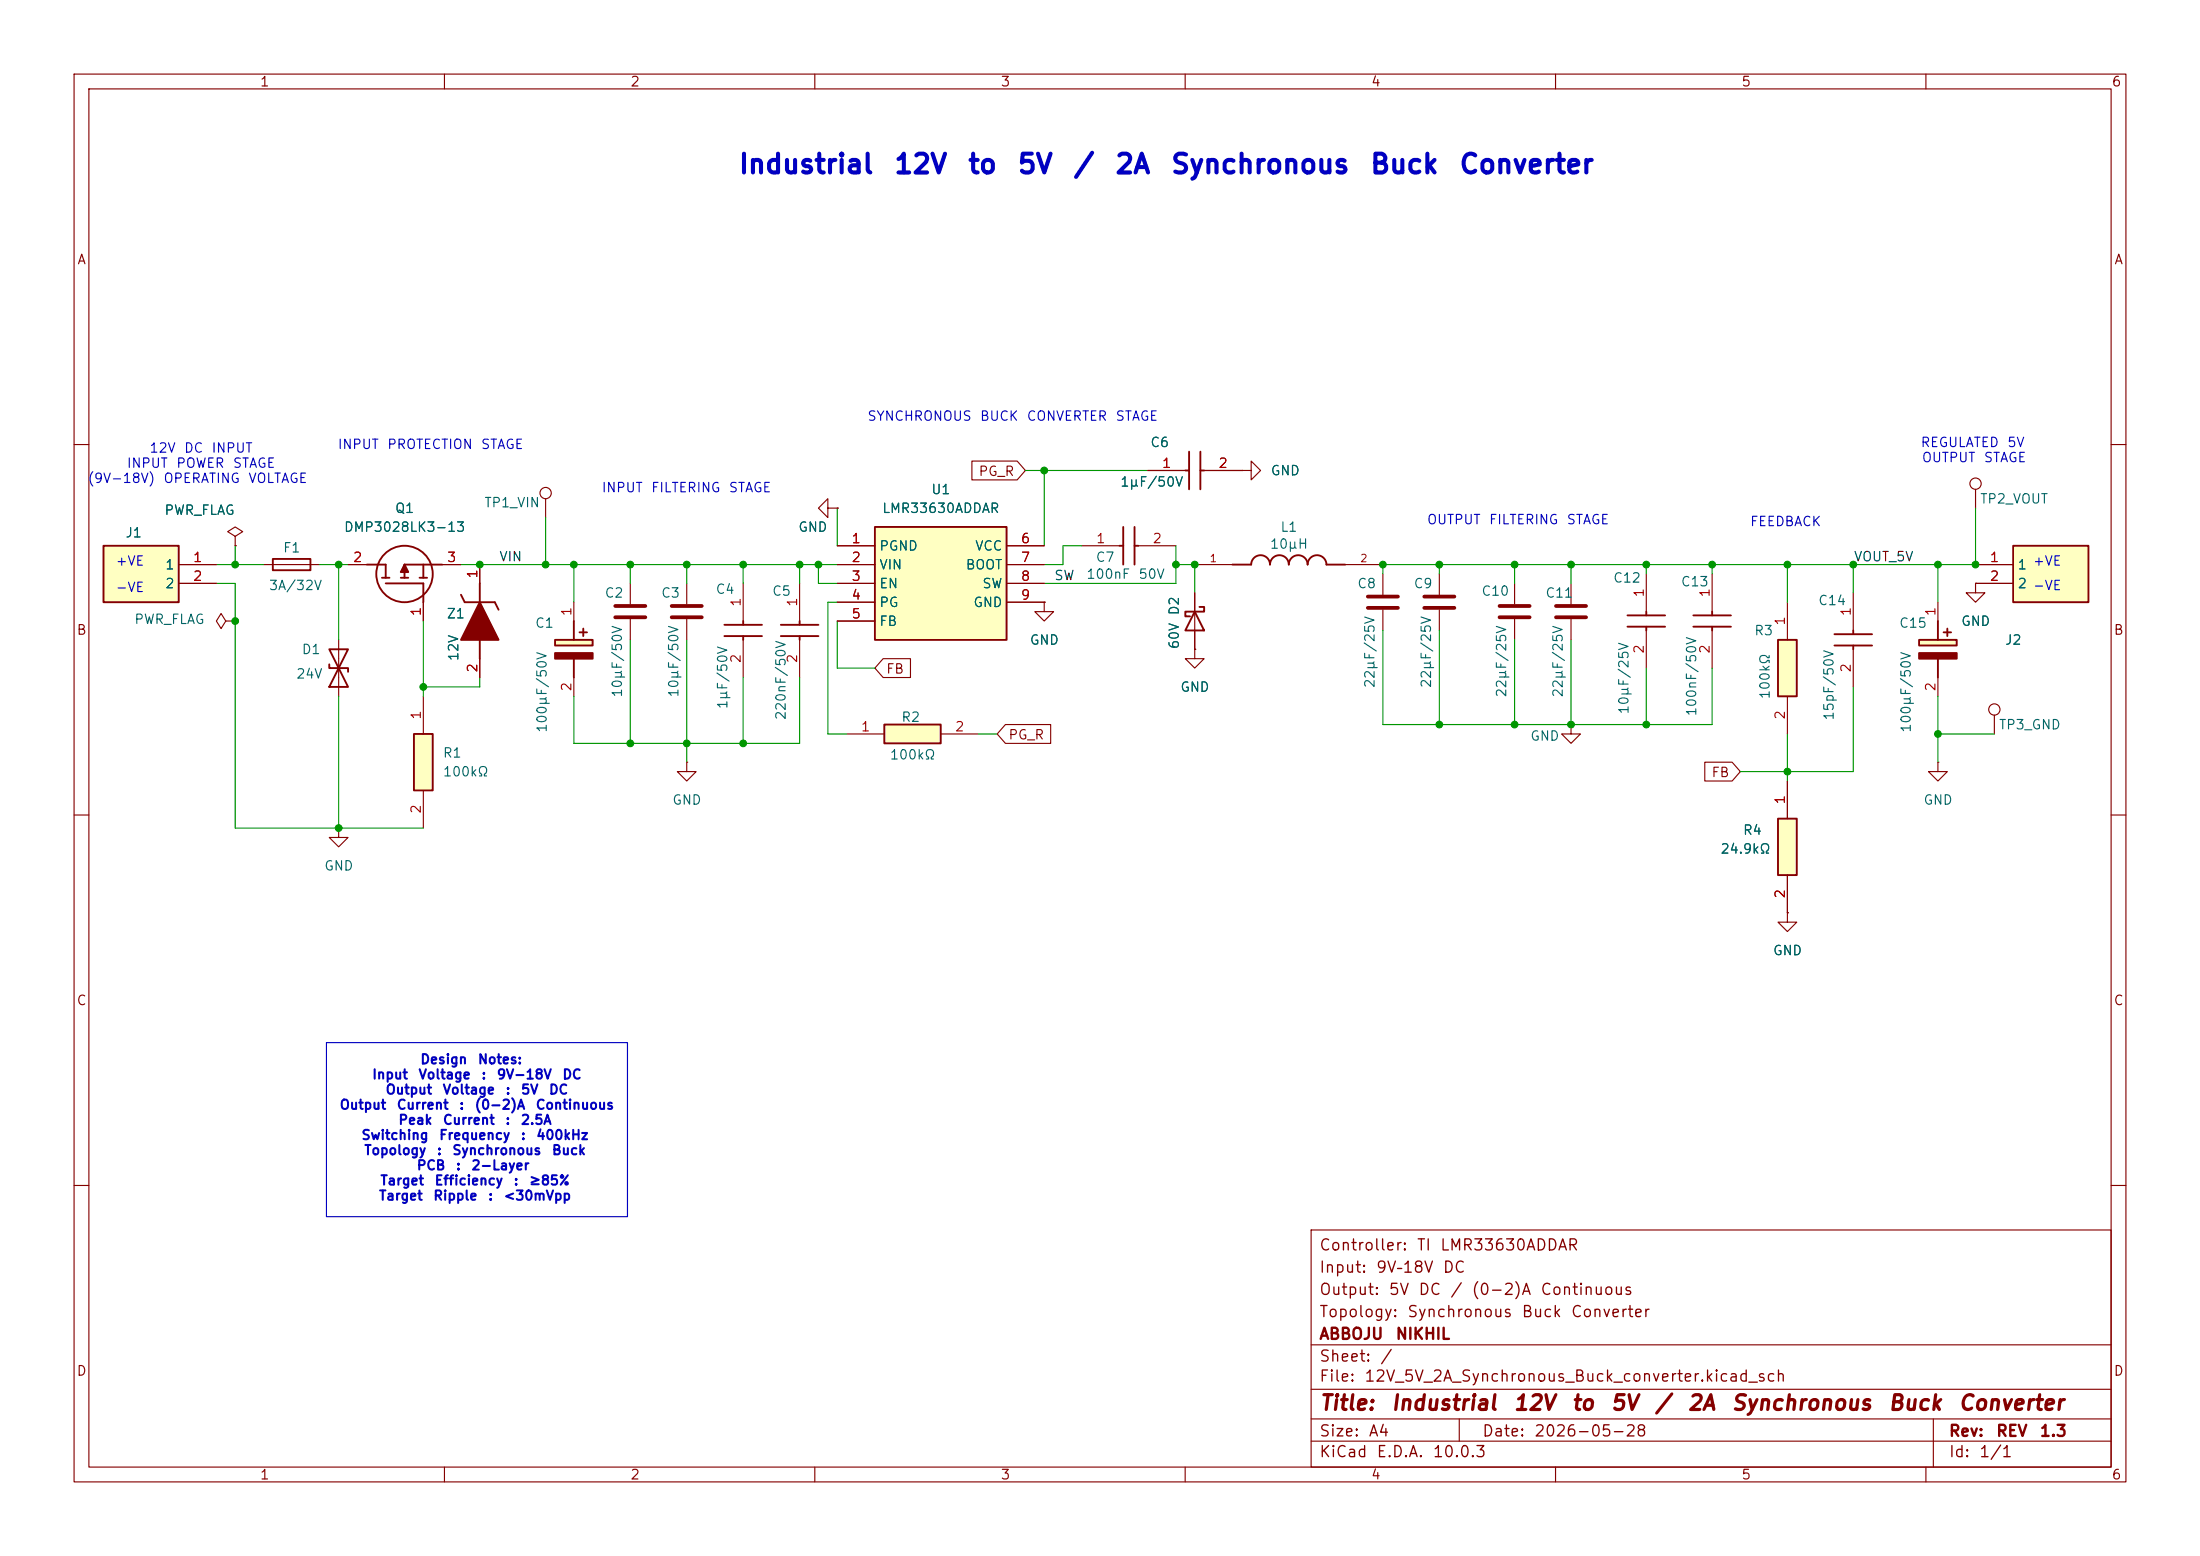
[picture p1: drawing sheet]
<svg xmlns="http://www.w3.org/2000/svg" width="297mm" height="210mm" viewBox="0 0 297 210" stroke-linecap="round" stroke-linejoin="round" font-family="sans-serif">
<g fill="none" stroke="#840000" stroke-width=".15">
<path d="M10 10h277v190h-277zM12 12h273v186h-273zM60 10v2M110 10v2M160 10v2M210 10v2M260 10v2M10 60h2M204.5 78.7v2.8M285 60h2M204.5 83.6v2.8M10 110h2"/>
<path d="M45.7 111.8v1.2h1.3l-1.3 1.3-1.3-1.3h1.3M45.7 111.8h.1M285 110h2M10 160h2M177 166h108v32h-108zM285 160h2M60 198v2M110 198v2M160 198v2M177 194.5h108M177 191.5h108M177 187.5h108"/>
<path d="M177 181.5h108M197 191.5v3M210 198v2M260 198v2M261 191.5v6.5"/>
</g>
<path d="M202.4 81.8h4.1M202.4 83.3h4.1" fill="none" stroke="#840000" stroke-width=".51"/>
<path d="M271.8 73.7h10.1v7.6h-10.1z" fill="#ffffc2"/>
<path d="M36.8 75.4h5.1v1.6h-5.1zM160 63.5h.5M160.5 61v5M162.1 63.5h.5M162.1 61v5M271.8 73.7h10.1v7.6h-10.1zM44.4 87.6h2.6l-2.6 5.1h2.6zM44.4 89.7v.5h2.6v.5" fill="none" stroke="#840000" stroke-width=".25"/>
<g fill="none" stroke="#840000" stroke-width=".15">
<path d="M35.6 76.2h7.6M92.7 78.7v2.8M154.9 63.5h5.1M162.6 63.5h5M167.6 63.5h1.3v-1.3l1.3 1.3-1.3 1.3v-1.3M167.6 63.5h.1M266.7 78.7v1.3h1.3l-1.3 1.3-1.3-1.3h1.3M266.7 78.7h.1M266.7 76.2h5.1M266.7 78.7h5.1M45.7 86.4v7.6M92.7 83.6v2.8"/>
<path d="M212.1 97.8v1.3h1.3l-1.3 1.2-1.3-1.2h1.3M212.1 97.8h.1M241.3 123.2v1.3h1.3l-1.3 1.2-1.3-1.2h1.3M241.3 123.2h.1"/>
</g>
<path d="M90.7 81.8h4M90.7 83.3h4" fill="none" stroke="#840000" stroke-width=".51"/>
<path d="M259.1 86.4h5.1v.7h-5.1z" fill="#ffffc2"/>
<g fill="none" stroke="#840000" stroke-width=".25">
<path d="M97.8 84.3h5.1M97.8 85.9h5.1M100.3 83.8v.5M100.3 85.9v.5M247.6 85.6h5.1M247.6 87.1h5.1M250.2 85.1v.5M250.2 87.1v.5M259.1 86.4h5.1v.7h-5.1zM261.6 83.8v2.6M261.6 88.9v2.5M262.4 85.3h1"/>
<path d="M262.9 84.8v1.1"/>
</g>
<path d="M259.1 88.1h5.1v.8h-5.1z" fill="#840000" stroke="#840000" stroke-width=".25"/>
<path d="M100.3 78.7v5.1M100.3 86.4v5M250.2 80v5.1M250.2 87.6v5.1M261.6 81.3v2.5M261.6 91.4v2.6" fill="none" stroke="#840000" stroke-width=".15"/>
<path d="M240 86.4h2.6v7.6h-2.6z" fill="#ffffc2"/>
<path d="M240 86.4h2.6v7.6h-2.6z" fill="none" stroke="#840000" stroke-width=".25"/>
<path d="M111.8 68.6v-1.3l-1.3 1.3 1.3 1.3v-1.3h1.2M113 68.6h.1M241.3 81.3v5.1M241.3 94v5.1" fill="none" stroke="#840000" stroke-width=".15"/>
<path d="M55.9 99.1h2.5v7.6h-2.5z" fill="#ffffc2"/>
<path d="M64.8 78.7v2.6M55.9 99.1h2.5v7.6h-2.5zM62.2 80.3l.5 1h4.1l.5 1M64.8 86.4v2.5" fill="none" stroke="#840000" stroke-width=".25"/>
<g fill="none" stroke="#840000" stroke-width=".15">
<path d="M64.8 76.2v2.5M57.1 94v5.1M64.8 88.9v2.5M141 81.3v1.3h1.2l-1.2 1.2-1.3-1.2h1.3M141 81.3h.1M269.2 96.5v2.6M57.1 106.7v5.1M261.6 102.9v1.2h1.3l-1.3 1.3-1.3-1.3h1.3M261.6 102.9h.1"/>
<circle cx="269.2" cy="95.8" r=".76"/>
</g>
<path d="M64.8 81.3l2.5 5.1h-5.1z" fill="#840000" stroke="#840000" stroke-width=".25"/>
<path d="M118.1 71.1h17.8v15.3h-17.8z" fill="#ffffc2"/>
<path d="M118.1 71.1h17.8v15.3h-17.8z" fill="none" stroke="#840000" stroke-width=".25"/>
<g fill="none" stroke="#840000" stroke-width=".15">
<path d="M85.1 78.7v2.8M113 73.7h5.1M113 76.2h5.1M113 78.7h5.1M135.9 73.7h5.1M135.9 76.2h5.1M135.9 78.7h5.1M85.1 83.6v2.8M113 81.3h5.1M113 83.8h5.1M135.9 81.3h5.1M92.7 102.9v1.2h1.3l-1.3 1.3-1.3-1.3h1.3"/>
<path d="M92.7 102.9h.1"/>
</g>
<path d="M83.1 81.8h4M83.1 83.3h4" fill="none" stroke="#840000" stroke-width=".51"/>
<path d="M240 110.5h2.6v7.6h-2.6z" fill="#ffffc2"/>
<g fill="none" stroke="#840000" stroke-width=".25">
<path d="M49.5 76.2h2.6v1.8M51.6 78h1M52.1 78.7h5v2.6M54.1 78h1M56.6 78h1.1M57.1 76.2v1.8M59.7 76.2h-5.1v1.8M240 110.5h2.6v7.6h-2.6z"/>
<circle cx="54.6" cy="77.5" r="3.8"/>
</g>
<path d="M47 76.2h2.5M59.7 76.2h2.5M57.1 81.3v2.5M241.3 105.4v5.1M241.3 118.1v5.1" fill="none" stroke="#840000" stroke-width=".15"/>
<path d="M54.6 76.2l.5 1h-1z" fill="#840000" stroke="#840000" stroke-width=".25"/>
<path d="M119.4 97.8h7.6v2.5h-7.6z" fill="#ffffc2"/>
<g fill="none" stroke="#840000" stroke-width=".25">
<path d="M151.1 73.7h.5M151.6 71.1v5.1M153.2 73.7h.5M153.2 71.1v5.1M166.4 76.2h2.5a1.27 1.27 0 0 1 1.3-1.3 1.27 1.27 0 0 1 1.2 1.3 1.27 1.27 0 0 1 1.3-1.3 1.27 1.27 0 0 1 1.3 1.3 1.27 1.27 0 0 1 1.3-1.3 1.27 1.27 0 0 1 1.2 1.3 1.27 1.27 0 0 1 1.3-1.3 1.27 1.27 0 0 1 1.3 1.3h2.5M105.4 84.3h5.1M105.4 85.9h5.1M107.9 83.8v.5M107.9 85.9v.5M119.4 97.8h7.6v2.5h-7.6zM161.3 82.6l1.3 2.5h-2.6zM161.9 81.9h.7v.7h-2.6v.6h.7"/>
<path d="M219.7 83.1h5.1M219.7 84.6h5.1M222.2 82.6v.5M222.2 84.6v.5M228.6 83.1h5.1M228.6 84.6h5.1M231.1 82.6v.5M231.1 84.6v.5"/>
</g>
<g fill="none" stroke="#840000" stroke-width=".15">
<path d="M31.7 72.4l1.1-.6-1.1-.7-1 .7 1 .6v1.3M31.7 73.7h.1M107.9 78.7v5.1M146 73.7h5.1M153.7 73.7h5M161.3 76.2h5.1M181.6 76.2h5.1M186.7 77.5v2.8M194.3 77.5v2.8M212.1 78.7v2.8M222.2 77.5v5.1M231.1 77.5v5.1"/>
<path d="M266.7 66v2.6M107.9 86.4v5M114.3 99.1h5.1M127 99.1h5.1M161.3 87.6v1.3h1.3l-1.3 1.3-1.3-1.3h1.3M161.3 87.6h.1M161.3 80v7.6M186.7 82.3v2.8M194.3 82.3v2.8M212.1 83.6v2.8M222.2 85.1v5.1M231.1 85.1v5.1"/>
<circle cx="266.7" cy="65.3" r=".76"/>
</g>
<path d="M184.7 80.5h4M184.7 82h4M192.3 80.5h4M192.3 82h4M210.1 81.8h4M210.1 83.3h4" fill="none" stroke="#840000" stroke-width=".51"/>
<path d="M14 73.7h10.1v7.6h-10.1z" fill="#ffffc2"/>
<path d="M14 73.7h10.1v7.6h-10.1z" fill="none" stroke="#840000" stroke-width=".25"/>
<g fill="none" stroke="#840000" stroke-width=".15">
<path d="M24.1 76.2h5.1M24.1 78.7h5.1M73.7 67.3v2.6M30.5 83.8l-.7-1-.6 1 .6 1 .7-1h1.2M31.7 83.8h.1"/>
<circle cx="73.7" cy="66.5" r=".76"/>
</g>
<path d="M74.9 86.4h5.1v.7h-5.1z" fill="#ffffc2"/>
<path d="M74.9 86.4h5.1v.7h-5.1zM77.5 83.8v2.6M77.5 88.9v2.5M78.2 85.3h1M78.7 84.8v1.1" fill="none" stroke="#840000" stroke-width=".25"/>
<path d="M74.9 88.1h5.1v.8h-5.1z" fill="#840000" stroke="#840000" stroke-width=".25"/>
<g fill="none" stroke="#840000" stroke-width=".15">
<path d="M24.1 76.2h5.1M24.1 78.7h5.1M31.7 73.7h.1M47 76.2h2.5M59.7 76.2h2.5M64.8 76.2v2.5M113 68.6h.1M113 76.2h5.1M113 78.7h5.1M113 73.7h5.1M131.2 62.2h6.1l1.1 1.3-1.1 1.3h-6.1zM135.9 76.2h5.1"/>
<path d="M135.9 78.7h5.1M135.9 73.7h5.1M154.9 63.5h5.1M162.6 63.5h5M167.6 63.5h.1M266.7 78.7h.1M266.7 76.2h5.1M266.7 78.7h5.1M57.1 81.3v2.5M64.8 88.9v2.5M77.5 81.3v2.5M77.5 91.4v2.6"/>
<path d="M113 81.3h5.1M113 83.8h5.1M119.2 88.9h3.7v2.5h-3.7l-1.1-1.2zM135.7 97.8h6.1v2.5h-6.1l-1.1-1.2zM135.9 81.3h5.1M141 81.3h.1M161.3 87.6h.1M161.3 80v2.6M161.3 85.1v2.5M230.1 102.9h3.7l1.1 1.2-1.1 1.3h-3.7zM241.3 105.4v5.1M241.3 118.1v5.1"/>
<path d="M241.3 123.2h.1"/>
</g>
<g fill="none" stroke="#009600" stroke-width=".15">
<path d="M29.2 78.7h2.5v33.1h25.4M29.2 76.2h6.4M31.7 73.7v2.5M43.2 76.2h3.8M45.7 76.2v10.2M62.2 76.2h50.8M73.7 69.9v6.3M77.5 76.2v5.1M85.1 76.2v2.5M92.7 76.2v2.5M100.3 76.2v2.5M107.9 76.2v2.5"/>
<path d="M110.5 76.2v2.5h2.5M113 68.6v5.1M138.4 63.5h16.5M141 63.5v10.2M146 73.7h-2.5v2.5h-2.5M158.7 73.7v5h-17.7M158.7 76.2h2.6v3.8M194.3 76.2v1.3M204.5 76.2v2.5M212.1 76.2v2.5M222.2 76.2v1.3M231.1 76.2v1.3"/>
<path d="M241.3 76.2v5.1M250.2 76.2v3.8M261.6 76.2v5.1M266.7 68.6v7.6h-80v1.3M45.7 94v17.8M57.1 83.8v10.2M64.8 91.4v1.3h-7.7M85.1 86.4v13.9M92.7 86.4v16.5M100.3 91.4v8.9M107.9 91.4v8.9h-30.4v-6.3M113 81.3h-1.2v17.8h2.5"/>
<path d="M113 83.8v6.4h5.1M132.1 99.1h2.5M186.7 85.1v12.7h44.4v-7.6M194.3 85.1v12.7M204.5 86.4v11.4M212.1 86.4v11.4M222.2 90.2v7.6M241.3 99.1v6.3M250.2 92.7v11.4h-15.3M261.6 99.1h7.6M261.6 94v8.9"/>
</g>
<path d="M44.1 140.7h40.6v23.5h-40.6z" fill="none" stroke="#0000c2" stroke-width=".15"/>
<g fill="#009600" stroke="#009600" stroke-width=".14">
<circle cx="266.7" cy="76.2" r=".46"/>
<circle cx="250.2" cy="76.2" r=".46"/>
<circle cx="261.6" cy="76.2" r=".46"/>
<circle cx="261.6" cy="99.1" r=".46"/>
<circle cx="241.3" cy="104.1" r=".46"/>
<circle cx="241.3" cy="76.2" r=".46"/>
<circle cx="231.1" cy="76.2" r=".46"/>
<circle cx="45.7" cy="111.8" r=".46"/>
<circle cx="85.1" cy="100.3" r=".46"/>
<circle cx="92.7" cy="100.3" r=".46"/>
<circle cx="100.3" cy="100.3" r=".46"/>
<circle cx="31.7" cy="83.8" r=".46"/>
<circle cx="57.1" cy="92.7" r=".46"/>
<circle cx="110.5" cy="76.2" r=".46"/>
<circle cx="107.9" cy="76.2" r=".46"/>
<circle cx="158.7" cy="76.2" r=".46"/>
<circle cx="141" cy="63.5" r=".46"/>
<circle cx="222.2" cy="76.2" r=".46"/>
<circle cx="186.7" cy="76.2" r=".46"/>
<circle cx="212.1" cy="97.8" r=".46"/>
<circle cx="194.3" cy="97.8" r=".46"/>
<circle cx="204.5" cy="97.8" r=".46"/>
<circle cx="212.1" cy="76.2" r=".46"/>
<circle cx="204.5" cy="76.2" r=".46"/>
<circle cx="222.2" cy="97.8" r=".46"/>
<circle cx="194.3" cy="76.2" r=".46"/>
<circle cx="161.3" cy="76.2" r=".46"/>
<circle cx="73.7" cy="76.2" r=".46"/>
<circle cx="77.5" cy="76.2" r=".46"/>
<circle cx="92.7" cy="76.2" r=".46"/>
<circle cx="85.1" cy="76.2" r=".46"/>
<circle cx="100.3" cy="76.2" r=".46"/>
<circle cx="45.7" cy="76.2" r=".46"/>
<circle cx="31.7" cy="76.2" r=".46"/>
<circle cx="64.8" cy="76.2" r=".46"/>
</g>
<g font-size="2.5" fill="#0000c2">
<text x="99.6" y="24">Industrial</text>
<text x="120.6" y="24">12V</text>
<text x="130.5" y="24">to</text>
<text x="137.2" y="24">5V</text>
<text x="144.8" y="24">/</text>
<text x="150.4" y="24">2A</text>
<text x="157.9" y="24">Synchronous</text>
<text x="184.8" y="24">Buck</text>
<text x="196.8" y="24">Converter</text>
</g>
<g font-size="2" fill="#840000">
<text x="178" y="190.8">Title:</text>
<text x="187.7" y="190.8">Industrial</text>
<text x="204.2" y="190.8">12V</text>
<text x="212" y="190.8">to</text>
<text x="217.3" y="190.8">5V</text>
<text x="223.2" y="190.8">/</text>
<text x="227.7" y="190.8">2A</text>
<text x="233.6" y="190.8">Synchronous</text>
<text x="254.8" y="190.8">Buck</text>
<text x="264.3" y="190.8">Converter</text>
</g>
<g font-size="1.5" fill="#840000">
<text x="178" y="172.2">Input:</text>
<text x="178" y="169.2">Controller:</text>
<text x="185.7" y="172.2">9V–18V</text>
<text x="191.2" y="169.2">TI</text>
<text x="194.3" y="169.2">LMR33630ADDAR</text>
<text x="194.7" y="172.2">DC</text>
<text x="178" y="178.2">Topology:</text>
<text x="178" y="175.2">Output:</text>
<text x="187.4" y="175.2">5V</text>
<text x="189.9" y="178.2">Synchronous</text>
<text x="191.4" y="175.2">DC</text>
<text x="195.7" y="175.2">/</text>
<text x="198.6" y="175.2">(0-2)A</text>
<text x="205.3" y="178.2">Buck</text>
<text x="207.9" y="175.2">Continuous</text>
<text x="212" y="178.2">Converter</text>
<text x="178" y="184.2">Sheet:</text>
<text x="178" y="181.2">ABBOJU</text>
<text x="186.2" y="184.2">/</text>
<text x="188.3" y="181.2">NIKHIL</text>
<text x="178" y="186.9">File:</text>
<text x="184.1" y="186.9">12V_5V_2A_Synchronous_Buck_converter.kicad_sch</text>
<text x="178" y="197.1">KiCad</text>
<text x="178" y="194.3">Size:</text>
<text x="184.7" y="194.3">A4</text>
<text x="185.7" y="197.1">E.D.A.</text>
<text x="193.3" y="197.1">10.0.3</text>
<text x="200" y="194.3">Date:</text>
<text x="207" y="194.3">2026-05-28</text>
<text x="263" y="194.3">Rev:</text>
<text x="263" y="197.1">Id:</text>
<text x="267.1" y="197.1">1/1</text>
<text x="269.4" y="194.3">REV</text>
<text x="275.3" y="194.3">1.3</text>
</g>
<g font-size="1.3" fill="#840000">
<text x="35" y="12">1</text>
<text x="85" y="12">2</text>
<text x="135" y="12">3</text>
<text x="185" y="12">4</text>
<text x="235" y="12">5</text>
<text x="285" y="12">6</text>
<text x="10.3" y="36">A</text>
<text x="285.3" y="36">A</text>
<text x="132" y="64.6">PG_R</text>
<text x="10.3" y="86">B</text>
<text x="285.3" y="86">B</text>
<text x="119.5" y="91.2">FB</text>
<text x="136" y="100.1">PG_R</text>
<text x="231" y="105.2">FB</text>
<text x="10.3" y="136">C</text>
<text x="285.3" y="136">C</text>
<text x="10.3" y="186">D</text>
<text x="285.3" y="186">D</text>
<text x="35" y="200">1</text>
<text x="85" y="200">2</text>
<text x="135" y="200">3</text>
<text x="185" y="200">4</text>
<text x="235" y="200">5</text>
<text x="285" y="200">6</text>
</g>
<g font-size="1.3" fill="#0000c2">
<text x="117" y="57.1">SYNCHRONOUS</text>
<text x="132.2" y="57.1">BUCK</text>
<text x="138.5" y="57.1">CONVERTER</text>
<text x="150.5" y="57.1">STAGE</text>
<text x="11.7" y="65.5">(9V-18V)</text>
<text x="17" y="63.5">INPUT</text>
<text x="20.1" y="61.4">12V</text>
<text x="22" y="65.5">OPERATING</text>
<text x="23.7" y="63.5">POWER</text>
<text x="24.8" y="61.4">DC</text>
<text x="28.5" y="61.4">INPUT</text>
<text x="31.3" y="63.5">STAGE</text>
<text x="33.4" y="65.5">VOLTAGE</text>
<text x="45.5" y="60.9">INPUT</text>
<text x="52.2" y="60.9">PROTECTION</text>
<text x="64.8" y="60.9">STAGE</text>
<text x="259.2" y="60.7">REGULATED</text>
<text x="259.4" y="62.7">OUTPUT</text>
<text x="267.7" y="62.7">STAGE</text>
<text x="270.9" y="60.7">5V</text>
<text x="81.1" y="66.8">INPUT</text>
<text x="87.8" y="66.8">FILTERING</text>
<text x="98.3" y="66.8">STAGE</text>
<text x="192.6" y="71.1">OUTPUT</text>
<text x="200.9" y="71.1">FILTERING</text>
<text x="211.4" y="71.1">STAGE</text>
<text x="236.2" y="71.3">FEEDBACK</text>
<text x="15.5" y="76.7">+VE</text>
<text x="274.3" y="76.7">+VE</text>
<text x="15.5" y="80.2">-VE</text>
<text x="56.7" y="143.9">Design</text>
<text x="64.4" y="143.9">Notes:</text>
<text x="50.2" y="146">Input</text>
<text x="52" y="148">Output</text>
<text x="56.4" y="146">Voltage</text>
<text x="59.7" y="148">Voltage</text>
<text x="64.9" y="146">:</text>
<text x="67" y="146">9V-18V</text>
<text x="68.2" y="148">:</text>
<text x="70.2" y="148">5V</text>
<text x="74" y="148">DC</text>
<text x="75.8" y="146">DC</text>
<text x="45.8" y="150.1">Output</text>
<text x="48.7" y="154.1">Switching</text>
<text x="53.5" y="150.1">Current</text>
<text x="53.7" y="152.1">Peak</text>
<text x="59.2" y="154.1">Frequency</text>
<text x="59.7" y="152.1">Current</text>
<text x="61.9" y="150.1">:</text>
<text x="64" y="150.1">(0-2)A</text>
<text x="68.1" y="152.1">:</text>
<text x="70.2" y="152.1">2.5A</text>
<text x="70.2" y="154.1">:</text>
<text x="72.2" y="150.1">Continuous</text>
<text x="72.3" y="154.1">400kHz</text>
<text x="49.1" y="156.2">Topology</text>
<text x="51.2" y="160.3">Target</text>
<text x="56.2" y="158.2">PCB</text>
<text x="58.6" y="160.3">Efficiency</text>
<text x="58.9" y="156.2">:</text>
<text x="61" y="156.2">Synchronous</text>
<text x="61.5" y="158.2">:</text>
<text x="63.5" y="158.2">2-Layer</text>
<text x="69.3" y="160.3">:</text>
<text x="71.3" y="160.3">≥85%</text>
<text x="74.4" y="156.2">Buck</text>
<text x="51.1" y="162.3">Target</text>
<text x="58.4" y="162.3">Ripple</text>
<text x="65.8" y="162.3">:</text>
<text x="67.9" y="162.3">&lt;30mVpp</text>
</g>
<g font-size="1.3" fill="#006464">
<text x="151.1" y="66">1µF/50V</text>
<text x="155.2" y="60.7">C6</text>
<text x="171.5" y="64.5">GND</text>
<text x="22.1" y="69.8">PWR_FLAG</text>
<text x="53.2" y="69.6">Q1</text>
<text x="65.3" y="68.8">TP1_VIN</text>
<text x="119" y="69.6">LMR33630ADDAR</text>
<text x="125.6" y="67">U1</text>
<text x="267.2" y="68.3">TP2_VOUT</text>
<text x="16.8" y="72.9">J1</text>
<text x="22.2" y="77.2">1</text>
<text x="38.1" y="74.9">F1</text>
<text x="46.3" y="72.1">DMP3028LK3-13</text>
<text x="107.7" y="72.1">GND</text>
<text x="118.6" y="74.6">PGND</text>
<text x="118.6" y="77.2">VIN</text>
<text x="130.3" y="77.2">BOOT</text>
<text x="131.6" y="74.6">VCC</text>
<text x="147.8" y="76.2">C7</text>
<text x="171.3" y="74.4">10µH</text>
<text x="172.8" y="72.1">L1</text>
<text x="272.3" y="77.2">1</text>
<text x="22.2" y="79.7">2</text>
<text x="36.2" y="80">3A/32V</text>
<text x="60.2" y="83.8">Z1</text>
<text x="81.5" y="81">C2</text>
<text x="89.2" y="81">C3</text>
<text x="96.5" y="80.5">C4</text>
<text x="104.1" y="80.7">C5</text>
<text x="118.6" y="79.7">EN</text>
<text x="118.6" y="82.3">PG</text>
<text x="131.3" y="82.3">GND</text>
<text x="132.5" y="79.7">SW</text>
<text x="146.6" y="78.4">100nF</text>
<text x="153.6" y="78.4">50V</text>
<text x="183.1" y="79.7">C8</text>
<text x="190.8" y="79.7">C9</text>
<text x="199.9" y="80.7">C10</text>
<text x="208.5" y="81">C11</text>
<text x="217.7" y="78.9">C12</text>
<text x="226.8" y="79.5">C13</text>
<text x="245.4" y="82">C14</text>
<text x="272.3" y="79.7">2 -VE</text>
<text x="272.3" y="79.7">2</text>
<text x="18" y="84.5">PWR_FLAG</text>
<text x="40.6" y="88.6">D1</text>
<text x="62.2" y="89.3" transform="rotate(-90 62.2 89.3)">12V</text>
<text x="72.1" y="85">C1</text>
<text x="118.6" y="84.8">FB</text>
<text x="138.9" y="87.3">GND</text>
<text x="159.5" y="87.7" transform="rotate(-90 159.5 87.7)">60V D2</text>
<text x="236.7" y="86.1">R3</text>
<text x="256.3" y="85">C15</text>
<text x="264.7" y="84.8">GND</text>
<text x="270.6" y="87.3">J2</text>
<text x="39.9" y="91.9">24V</text>
<text x="84.3" y="94.2" transform="rotate(-90 84.3 94.2)">10µF/50V</text>
<text x="91.9" y="94.2" transform="rotate(-90 91.9 94.2)">10µF/50V</text>
<text x="98.5" y="95.8" transform="rotate(-90 98.5 95.8)">1µF/50V</text>
<text x="159.3" y="93.7">GND</text>
<text x="185.9" y="93" transform="rotate(-90 185.9 93)">22µF/25V</text>
<text x="193.5" y="93" transform="rotate(-90 193.5 93)">22µF/25V</text>
<text x="203.7" y="94.2" transform="rotate(-90 203.7 94.2)">22µF/25V</text>
<text x="211.3" y="94.2" transform="rotate(-90 211.3 94.2)">22µF/25V</text>
<text x="239.2" y="94.5" transform="rotate(-90 239.2 94.5)">100kΩ</text>
<text x="74.1" y="99" transform="rotate(-90 74.1 99)">100µF/50V</text>
<text x="106.4" y="97.3" transform="rotate(-90 106.4 97.3)">220nF/50V</text>
<text x="121.6" y="97.7">R2</text>
<text x="206.5" y="100.3">GND</text>
<text x="220.2" y="96.5" transform="rotate(-90 220.2 96.5)">10µF/25V</text>
<text x="229.3" y="96.8" transform="rotate(-90 229.3 96.8)">100nF/50V</text>
<text x="247.9" y="97.3" transform="rotate(-90 247.9 97.3)">15pF/50V</text>
<text x="258.3" y="99" transform="rotate(-90 258.3 99)">100µF/50V</text>
<text x="269.8" y="98.8">TP3_GND</text>
<text x="59.7" y="102.6">R1</text>
<text x="59.7" y="105.1">100kΩ</text>
<text x="120" y="102.8">100kΩ</text>
<text x="90.7" y="108.9">GND</text>
<text x="235.2" y="113">R4</text>
<text x="259.6" y="108.9">GND</text>
<text x="43.7" y="117.8">GND</text>
<text x="232.2" y="115.5">24.9kΩ</text>
<text x="239.3" y="129.2">GND</text>
</g>
<g font-size="1.3" fill="#a90000">
<text x="156.8" y="63.5">1</text>
<text x="164.4" y="63.5">2</text>
<text x="26" y="76.2">1</text>
<text x="47.6" y="76.2">2</text>
<text x="60.3" y="76.2">3</text>
<text x="114.9" y="73.6">1</text>
<text x="114.9" y="76.2">2</text>
<text x="137.7" y="73.6">6</text>
<text x="137.7" y="76.2">7</text>
<text x="147.9" y="73.6">1</text>
<text x="155.5" y="73.6">2</text>
<text x="268.5" y="76.2">1</text>
<text x="26" y="78.7">2</text>
<text x="57.1" y="83.3" transform="rotate(-90 57.1 83.3)">1</text>
<text x="64.7" y="78.2" transform="rotate(-90 64.7 78.2)">1</text>
<text x="77.4" y="83.3" transform="rotate(-90 77.4 83.3)">1</text>
<text x="100.3" y="82" transform="rotate(-90 100.3 82)">1</text>
<text x="107.9" y="82" transform="rotate(-90 107.9 82)">1</text>
<text x="114.9" y="78.7">3</text>
<text x="114.9" y="81.3">4</text>
<text x="114.9" y="83.8">5</text>
<text x="137.7" y="78.7">8</text>
<text x="137.7" y="81.3">9</text>
<text x="222.2" y="80.7" transform="rotate(-90 222.2 80.7)">1</text>
<text x="231.1" y="80.7" transform="rotate(-90 231.1 80.7)">1</text>
<text x="250.2" y="83.3" transform="rotate(-90 250.2 83.3)">1</text>
<text x="261.6" y="83.3" transform="rotate(-90 261.6 83.3)">1</text>
<text x="268.5" y="78.7">2</text>
<text x="100.3" y="89.6" transform="rotate(-90 100.3 89.6)">2</text>
<text x="107.9" y="89.6" transform="rotate(-90 107.9 89.6)">2</text>
<text x="222.2" y="88.3" transform="rotate(-90 222.2 88.3)">2</text>
<text x="231.1" y="88.3" transform="rotate(-90 231.1 88.3)">2</text>
<text x="241.3" y="84.5" transform="rotate(-90 241.3 84.5)">1</text>
<text x="64.7" y="90.9" transform="rotate(-90 64.7 90.9)">2</text>
<text x="77.4" y="93.4" transform="rotate(-90 77.4 93.4)">2</text>
<text x="250.2" y="90.9" transform="rotate(-90 250.2 90.9)">2</text>
<text x="261.6" y="93.4" transform="rotate(-90 261.6 93.4)">2</text>
<text x="57.1" y="97.2" transform="rotate(-90 57.1 97.2)">1</text>
<text x="116.1" y="99">1</text>
<text x="128.8" y="99">2</text>
<text x="241.3" y="97.2" transform="rotate(-90 241.3 97.2)">2</text>
<text x="57.1" y="109.9" transform="rotate(-90 57.1 109.9)">2</text>
<text x="241.3" y="108.7" transform="rotate(-90 241.3 108.7)">1</text>
<text x="241.3" y="121.4" transform="rotate(-90 241.3 121.4)">2</text>
</g>
<g font-size="1.3" fill="#0f0f0f">
<text x="67.3" y="76.1">VIN</text>
<text x="250.2" y="76.1">VOUT_5V</text>
<text x="142.2" y="78.6">SW</text>
</g>
<g font-size="1" fill="#a90000">
<text x="163.2" y="76.1">1</text>
<text x="183.5" y="76.1">2</text>
</g>
</svg>
